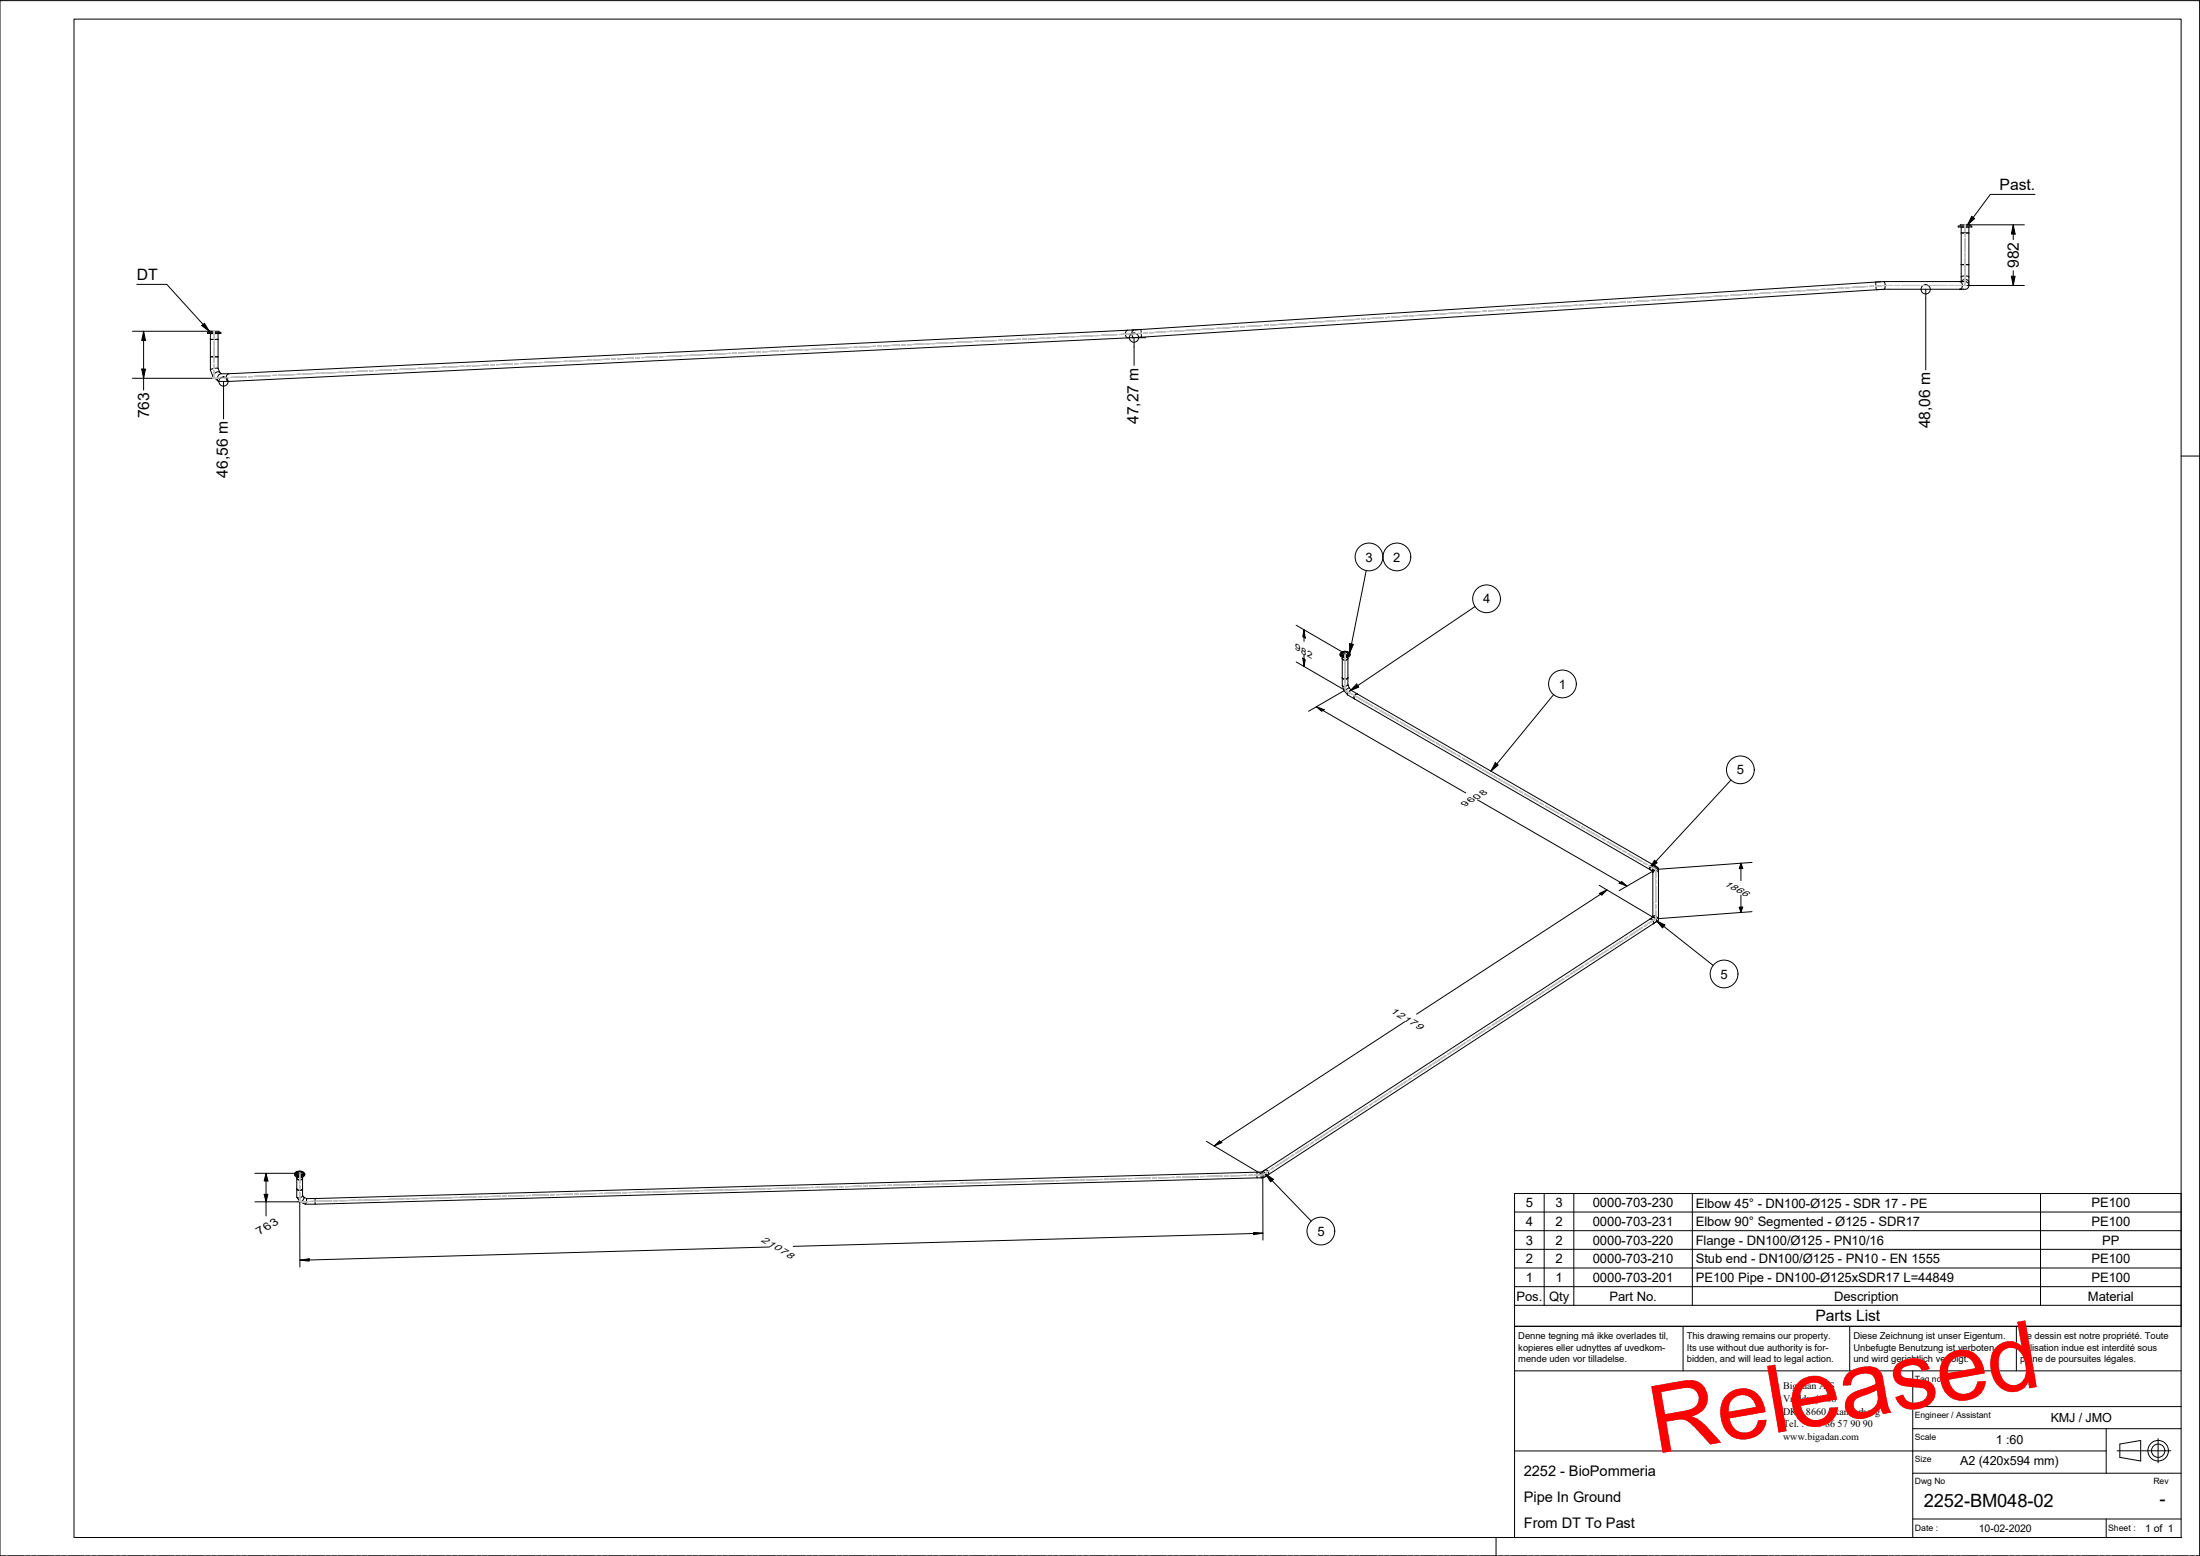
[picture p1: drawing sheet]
<svg xmlns="http://www.w3.org/2000/svg" width="594mm" height="420mm" viewBox="0 0 594 420" stroke-linecap="round" stroke-linejoin="round" font-family="sans-serif">
<!-- layer: 3D Sketch Geometry -->
<g fill="none" stroke="#c0c0c0" stroke-width=".27">
<path d="M465.1 79.9l-4.4 .3M466.7 79.8h-1.1M471.6 79.5l-4.3 .3M473.2 79.4h-1.1M478.2 79l-4.4 .3M479.8 79h-1.1M484.7 78.6l-4.4 .3M486.3 78.5l-1.1 .1M491.2 78.2l-4.3 .3M492.8 78.1h-1M497.8 77.8l-4.4 .3M499.4 77.7h-1.1"/>
<path d="M504.3 77.3l-4.4 .3M505.9 77.3h-1.1M511.1 77.1l-4.6 .1M511.7 77.1h1.2M513.5 77.1h4.9M519 77.1h1.2M520.9 77.1h4.8M526.4 77.1h1.2M530.6 75.3v1.8h-2.4M530.6 60.7v1.8M530.6 63v.9M530.6 64.3v3.7"/>
<path d="M530.6 68.5v.8M530.6 69.8v3.6M530.6 73.9v.9M57.8 89.5v2.1M57.8 92.1v1.1M57.8 93.7v4.2M57.8 98.5v1M105.7 99.9l-4.3 .2M107.4 99.8h-1.1M112.3 99.5l-4.4 .2M113.9 99.4l-1.1 .1M118.8 99.2l-4.3 .2"/>
<path d="M120.4 99.1l-1.1 .1M125.3 98.9l-4.3 .2M127 98.8l-1.1 .1M131.9 98.6l-4.4 .2M133.5 98.5l-1.1 .1M138.4 98.3l-4.3 .2M140 98.2l-1.1 .1M144.9 98l-4.3 .2M146.6 97.9h-1.1M151.5 97.6l-4.4 .2M153.1 97.5l-1.1 .1M158 97.3l-4.3 .2"/>
<path d="M159.6 97.2l-1.1 .1M164.5 97l-4.3 .2M166.2 96.9l-1.1 .1M171.1 96.7l-4.4 .2M172.7 96.6h-1.1M177.6 96.4l-4.3 .2M179.2 96.3l-1.1 .1M184.1 96.1l-4.3 .2M185.8 96h-1.1M190.7 95.7l-4.4 .2M192.3 95.6l-1.1 .1M197.2 95.4l-4.3 .2"/>
<path d="M198.8 95.3l-1.1 .1M203.8 95.1l-4.4 .2M205.4 95l-1.1 .1M210.3 94.8l-4.4 .2M211.9 94.7h-1.1M216.8 94.4l-4.4 .3M218.4 94.4h-1.1M223.4 94.1l-4.4 .3M225 94.1h-1.1M229.9 93.8l-4.4 .2M231.5 93.8h-1.1M236.4 93.5l-4.4 .2"/>
<path d="M238 93.4l-1.1 .1M243 93.2l-4.4 .2M244.6 93.1l-1.1 .1M249.5 92.9l-4.4 .2M251.1 92.8h-1.1M256 92.6l-4.4 .2M257.6 92.5h-1.1M262.6 92.2l-4.4 .3M264.2 92.2h-1.1M269.1 91.9l-4.4 .3M270.7 91.9h-1.1M275.6 91.6l-4.4 .2"/>
<path d="M277.2 91.5l-1.1 .1M282.2 91.3l-4.4 .2M283.8 91.2l-1.1 .1M288.7 91l-4.4 .2M290.3 90.9h-1.1M295.2 90.7l-4.4 .2M296.8 90.6h-1.1M301.8 90.3l-4.4 .3M303.4 90.3h-1.1M308.3 90l-4.4 .3M309.9 89.9l-1.1 .1M314.8 89.6l-4.4 .3"/>
<path d="M316.4 89.5h-1.1M321.4 89.2l-4.4 .3M323 89l-1.1 .1M327.9 88.7l-4.4 .3M329.5 88.6l-1.1 .1M334.4 88.3l-4.4 .3M336 88.2l-1.1 .1M341 87.9l-4.4 .3M342.6 87.8h-1.1M347.5 87.5l-4.4 .3M349.1 87.4h-1.1M354 87l-4.4 .3"/>
<path d="M355.6 87h-1.1M360.6 86.6l-4.4 .3M362.2 86.5l-1.1 .1M367.1 86.2l-4.4 .3M368.7 86.1h-1.1M373.6 85.8l-4.4 .3M375.2 85.7l-1.1 .1M380.2 85.3l-4.4 .3M381.8 85.3h-1.1M386.7 84.9l-4.4 .3M388.3 84.8l-1.1 .1M393.2 84.5l-4.3 .3"/>
<path d="M394.8 84.4l-1.1 .1M399.8 84.1l-4.4 .3M401.4 84l-1.1 .1M406.3 83.7l-4.4 .2M407.9 83.6l-1.1 .1M412.8 83.3l-4.3 .2M414.4 83.1l-1.1 .1M419.4 82.8l-4.4 .3M421 82.7l-1.1 .1M425.9 82.4l-4.4 .3M427.5 82.3l-1.1 .1M432.4 82l-4.3 .3"/>
<path d="M434 81.9l-1.1 .1M439 81.6l-4.4 .2M440.6 81.4l-1.1 .1M445.5 81.2l-4.4 .2M447.1 81l-1.1 .1M452 80.7l-4.3 .3M453.6 80.6l-1.1 .1M458.6 80.3l-4.4 .3M460.2 80.2l-1.1 .1M57.8 100v2.2l2.2-.1M61.6 102h-1.1M66.5 101.7l-4.3 .2"/>
<path d="M68.2 101.7h-1.1M73.1 101.4l-4.4 .2M74.7 101.3l-1.1 .1M79.6 101.1l-4.3 .2M81.2 101l-1.1 .1M86.1 100.8l-4.3 .2M87.8 100.7l-1.1 .1M92.7 100.5l-4.4 .2M94.3 100.4l-1.1 .1M99.2 100.2l-4.3 .2M100.8 100.1h-1.1M363.2 176.5v1.6"/>
<path d="M363.2 178.5v.9M363.2 179.8v3.2M363.2 184.7v1.7l1.9 1.1M363.2 183.5v.8M365.5 187.7l1 .6M366.9 188.5l3.8 2.2M371.1 190.9l1 .6M372.5 191.8l3.8 2.1M376.7 194.2l1 .5M378.1 195l3.7 2.1M382.3 197.4l.9 .6M383.7 198.2l3.7 2.2"/>
<path d="M387.9 200.6l.9 .6M389.3 201.4l3.7 2.2M393.5 203.8l.9 .6M394.9 204.7l3.7 2.1M399.1 207.1l.9 .5M400.5 207.9l3.7 2.2M404.7 210.3l.9 .6M406.1 211.1l3.7 2.2M410.3 213.5l.9 .6M411.6 214.3l3.8 2.2M415.9 216.8l.9 .5M417.3 217.6l3.7 2.1"/>
<path d="M421.5 220l.9 .5M422.9 220.8l3.7 2.2M427.1 223.2l.9 .6M428.5 224l3.7 2.2M432.6 226.4l1 .6M434 227.2l3.8 2.2M438.2 229.7l1 .5M439.6 230.5l3.8 2.1M443.8 232.9l1 .6M445.2 233.7l1.9 1.1v2.2M447.1 237.6v1.1M447.1 239.2v4.5"/>
<path d="M429 259.9l-.9 .6M432.9 257.3l-3.5 2.3M434.3 256.5l-.9 .5M438.2 253.9l-3.5 2.3M439.5 253l-.8 .6M443.5 250.4l-3.5 2.3M444.9 249.6l-.9 .5M447.1 245.9v2.2l-1.8 1.2M447.1 244.2v1.1M401.1 278l-3.5 2.4M402.4 277.2l-.9 .6M406.4 274.6l-3.5 2.3"/>
<path d="M407.8 273.7l-.9 .6M411.7 271.1l-3.5 2.3M413 270.3l-.8 .5M417 267.7l-3.5 2.3M418.3 266.8l-.9 .6M422.3 264.2l-3.5 2.3M423.7 263.4l-.9 .5M427.7 260.8l-3.6 2.3M369.3 298.8l-3.5 2.3M370.6 297.9l-.9 .6M374.6 295.4l-3.5 2.2M375.9 294.5l-.9 .6"/>
<path d="M379.9 291.9l-3.6 2.3M381.2 291l-.9 .6M385.2 288.4l-3.5 2.3M386.5 287.6l-.8 .6M390.5 285l-3.5 2.3M391.8 284.1l-.9 .6M395.8 281.5l-3.5 2.3M397.1 280.7l-.9 .5M80.9 316.8v2.6M245.6 319.9l-4.3 .1M247.3 319.9h-1.1M252.1 319.7l-4.3 .2"/>
<path d="M252.7 319.7h1M258.6 319.6l-4.3 .1M260.3 319.5h-1.1M265.1 319.4l-4.3 .1M266.7 319.3l-1 .1M271.7 319.2l-4.4 .1M273.3 319.2h-1.1M278.1 319l-4.3 .1M278.7 319h1.1M284.6 318.8l-4.3 .1M286.3 318.8h-1.1M291.1 318.6l-4.3 .2"/>
<path d="M292.8 318.6h-1.1M297.6 318.5l-4.3 .1M298.2 318.4h1.1M304.2 318.3l-4.4 .1M305.8 318.2l-1.1 .1M310.6 318.1l-4.3 .1M312.3 318.1h-1.1M317.2 317.9l-4.4 .2M317.7 317.9h1.1M323.6 317.8h-4.3M325.3 317.7h-1.1M330.2 317.5l-4.4 .2"/>
<path d="M331.8 317.5h-1.1M336.6 317.4l-4.3 .1M338.3 317.3l-1.1 .1M342.8 316.1l-1.8 1.1-2.2 .1M344.1 315.2l-.9 .6M348.1 312.6l-3.6 2.4M349.4 311.8l-.9 .5M353.4 309.2l-3.6 2.3M354.7 308.3l-.9 .6M358.7 305.7l-3.6 2.3M360 304.8l-.9 .6M364 302.3l-3.6 2.3"/>
<path d="M365.3 301.4l-.9 .6M80.9 320v1.3M80.9 321.9v2.6h2.2M84.7 324.4h-1M89.6 324.3l-4.3 .1M91.2 324.2l-1.1 .1M96.1 324.1l-4.3 .1M97.7 324.1h-1.1M102.6 323.9l-4.3 .2M103.1 323.9h1.1M109.1 323.7l-4.3 .1M110.7 323.7h-1.1"/>
<path d="M115.6 323.6l-4.3 .1M117.2 323.5l-1.1 .1M122.1 323.4l-4.3 .1M122.6 323.3h1.1M128.6 323.2l-4.4 .1M130.2 323.1l-1 .1M135.1 323l-4.3 .1M136.7 323h-1.1M141.6 322.8l-4.3 .2M143.2 322.8h-1M148.1 322.7h-4.3M149.7 322.6h-1.1"/>
<path d="M154.6 322.5l-4.3 .1M156.3 322.4l-1.1 .1M161.1 322.3l-4.3 .1M162.7 322.2l-1 .1M167.6 322.1l-4.3 .1M168.1 322.1h1.1M174.1 321.9l-4.3 .1M175.7 321.9h-1M180.6 321.7l-4.3 .2M182.2 321.7h-1.1M187.1 321.6l-4.3 .1M187.7 321.5h1"/>
<path d="M193.6 321.4l-4.3 .1M195.2 321.3l-1.1 .1M200.1 321.2l-4.3 .1M201.8 321.1l-1.1 .1M206.6 321l-4.3 .1M208.2 321h-1M213.1 320.8l-4.3 .1M213.7 320.8h1.1M219.6 320.6l-4.3 .2M221.2 320.6h-1M226.1 320.5l-4.3 .1M227.8 320.4l-1.1 .1"/>
<path d="M232.6 320.3l-4.3 .1M233.2 320.3h1.1M239.1 320.1l-4.3 .1M240.7 320l-1 .1"/>
</g>
<!-- layer: Visible -->
<g fill="none" stroke="#000" stroke-width=".27">
<path d="M508 76.1l-1.5 .1 .1 2 1.5-.1M508.1 78.1l-201.9 13.1M508.6 76l.2 .2 .3 .6-.1 .9-.3 .4M508.6 76l-202 13.1M508.6 76l22.3 .1a1.03 1.03 0 0 1 .8 1.1 1.03 1.03 0 0 1-1.1 .9h-22.5M528.8 61h3.7v.3h-3.7zM529.2 76l.3 .1 .4 .7-.1 .8-.6 .5M529.3 61v-.3h2.7v.3M529.6 61.3v14.7l.5-.4 .8-.1 .6 .3 .2 .4M529.6 74.8l.7-.3 1.2 .1 .2 .2M529.6 71.5h2.1M529.6 62.9h2.1"/>
<path d="M529.6 61.3h2.1M531.7 74.8v2.3M531.7 62.9v11.9M531.7 61.3v1.6M56 89.7h3.6v.3h-3.6zM56.5 89.7v-.2h2.6v.2M56.8 90v9.9M56.8 91.7h2.1M56.8 96.4h2.1M56.8 99.9l.7 1.8M58.9 90v1.7M58.9 99.5h-1.3l-.8 .4"/>
<path d="M58.9 91.7v7.8M58.9 99.5l.4 1M304.5 89.2l-.4 .2-.2 .9 .2 .7 .6 .2M304.7 91.2l-242.9 11.8M305.7 91.2h.1M305.7 91.2h.5M305.7 91.2h-1M305.9 89.1h.1M306 89.1l-.3 .3-.1 .8 .3 .8 .3 .2M306.3 89.1h-.3M306.6 89.1l-244.8 11.8M306.6 89.1l1.5-.2 .1 2.2h-1.5"/>
<path d="M59.8 100.9l-1-.5-.6 .2-.6 .7v.5l1.3 1.1M61.8 100.9l-.7 .6v.7l.2 .5 .5 .3M61.8 100.9l-2.4 .1-.6 .6-.1 .7a.6 .6 0 0 0 .6 .7h2.5M361.9 176.7l.2 .6 .9 .3 1.1-.1 .4-.4 .1-.4M362 176.2l.8-.3h1l.7 .5 .1 .3-.8 .7h-1.2l-.7-.4v-.5zM362.2 176.4h-.1l.2 .5 .6 .3 1.1-.2 .4-.6h-.2M362.4 176.1l.7-.2h.5l.5 .3 .1 .3-.4 .5h-.8l-.7-.3zM362.5 177.8l.4 .4 .8-.1 .3-.3M362.5 177.5v7.7l.9 .1 .6-.4M362.7 177.2l.2 .1zM362.7 176.2l.9-.1a.43 .43 0 0 1 .2 .7 .43 .43 0 0 1-.6 .1l-.4-.1a.31 .31 0 0 1-.3-.3 .31 .31 0 0 1 .2-.3zM363.5 177.2l.2 .1z"/>
<path d="M364 177.5v7.4M364.1 176.9h.3zM362.5 183l.4 .4h.6l.5-.4M362.5 185.2l.5 1.3M363 186.5l.9 1.1M364 184.8l.3 .9M364.3 185.7l-1.3 .8M364.3 185.7l.6 .8M364.9 186.4l-.4 .1-.4 .4-.2 .7 1.9 1.1M364.9 186.4l1.7 1M365.8 188.7l80.5 46.5-.8-.4 .1-.8 .5-.5 1.1 .4M366.6 187.4l-.5 .1-.3 .3v.9"/>
<path d="M366.6 187.4l81 46.8M446.3 235.7l.3-.5 .5-.2 .4 .2 .3 .5M446.3 235v12.7M447 234.2h.6l.2 .3v13.8M446.4 247.6l-.8 .6h.4l.4 .5v.8l.8-.5M446.4 247.6h.1M446.4 247.6l-105.5 68.8M447 247.5l.8 .4v.6l-106.6 69.5M79.6 317v.4l.3 .3 1 .3 1-.2 .4-.8M79.8 316.6l.6-.3h1l.6 .2 .3 .6-.6 .6-1.1 .1-1-.5v-.5zM80 316.7l-.2 .1h.2l.1 .5 .6 .3 1-.2 .3-.6-.1-.1M80.1 316.5l1-.2 .6 .2 .2 .4-.4 .4-.7 .1-.7-.3z"/>
<path d="M80.1 318.2l.6 .4h.6l.4-.4M80.1 317.8v5.4l.4 .3 .7-.1 .5-.5v-5.1M80.4 316.6h1a.43 .43 0 0 1 0 .6 .43 .43 0 0 1-.6 0l-.5-.2zM80.4 317.6l.2 .1zM81.2 317.6l.2 .1zM339.4 316.5l.1 1.6M339.5 318.1l-254.4 7.1M340.9 316.4l.8-.6 .8 .6 .1 .8-.9 .5M340.9 316.4l-255.8 7.2M341 316.6l.3 .9-.1 .5-1.7 .1M80.1 321l.6 .4h.6l.4-.4M81.7 322.8l.4 .7-.2 .5-.6 .5h-.3l-.8-1.2"/>
<path d="M82 323.3l.8 .3M82.5 325.2h2.6M82.8 323.6l-.3 1.6-1.4-.7M82.8 323.6h2.3M85.1 323.6v1.6"/>
<circle cx="362.2" cy="176.9" r=".1"/>
<circle cx="79.9" cy="317.3" r=".08"/>
<circle cx="81.9" cy="317.3" r=".1"/>
</g>
<!-- layer: Visible Narrow -->
<path d="M446.3 235l.3-.5 .5-.1 .4 .1 .3 .5M447.2 233.9l-.5 .1-.3 .4-.1 .8M447 247.2l-.6 .4 .3 .1 .5 .4v.9M340.5 316.7l.1 1.4M340.9 316.4h.4l.4 .5v.8" fill="none" stroke="#000" stroke-width=".27"/>
<!-- layer: Symbol -->
<g fill="none" stroke="#000" stroke-width=".27">
<path d="M532.4 58.4l.8 .6-1.9 1.7zM549.5 52.5h-12l-6.2 8.2M37 76.8h8l11.5 12.7M54.5 87.9l.7-.6 1.3 2.2zM368.9 154.1l-4.5 22.3M364.4 173.8l1.1 .2-1.1 2.4zM398.3 163.8l-33.7 22.7M366.4 184.7l.5 .8-2.3 1zM419.5 187.6l-16.9 20.6M403.8 206l.8 .6-2 1.6zM467.4 210.7l-22 23.8M446.8 232.3l.7 .7-2.1 1.5z"/>
<path d="M447.3 248.6l2.3 1.2-.7 .8zM447.3 248.6l15.3 12.1M341.8 317l2 1.4-.7 .8zM341.8 317l12.3 12.7M409 327.3h180M409 332.3h180M409 337.4h180M417 322.3v30.2M425 322.3v30.2M457 322.3v30.2M551 322.3v30.2M409 347.4h180v-25.1h-180v30.2"/>
<path d="M409 352.5v5.6h180v-5.6M409 342.4h180M589 347.4v5.1h-180"/>
<circle cx="369.7" cy="150.4" r="3.7"/>
<circle cx="377.2" cy="150.4" r="3.7"/>
<circle cx="401.4" cy="161.7" r="3.7"/>
<circle cx="421.9" cy="184.7" r="3.7"/>
<circle cx="470" cy="207.9" r="3.7"/>
<circle cx="465.6" cy="263" r="3.7"/>
<circle cx="356.7" cy="332.4" r="3.7"/>
</g>
<!-- layer: Border -->
<path d="M0 .2h594v420h-594zM20 5.2h569v410h-569zM589 123.1h5M404 415.2v5" fill="none" stroke="#000" stroke-width=".27"/>
<!-- layer: Title -->
<g fill="none" stroke="#000" stroke-width=".27">
<path d="M454.5 358.1v12.1M499.5 358.1v12.1M544.5 358.1v12.1M589 358.1h-180v57.1M409 370.2h180M516.5 379.8h72.5M516.5 370.2v45M409 391.8h159.7M516.5 397.8h72.5M516.5 385.8h72.5M568.7 385.8v12M571.7 391.8h14.5"/>
<path d="M572.4 389.9l5.7-.9v5.5l-5.7-1zM582.8 388.5v6.5M516.5 410.2h72.5M568.7 410.2v5"/>
<circle cx="582.8" cy="391.7" r="2.77"/>
<circle cx="582.8" cy="391.7" r="1.8"/>
</g>
<!-- layer: Symbol -->
<g fill="#000">
<path d="M532.4 58.4l.8 .6-1.9 1.7z" fill-rule="evenodd"/>
<path d="M54.5 87.9l.7-.6 1.3 2.2z" fill-rule="evenodd"/>
<path d="M364.4 173.8l1.1 .2-1.1 2.4z" fill-rule="evenodd"/>
<path d="M366.4 184.7l.5 .8-2.3 1z" fill-rule="evenodd"/>
<path d="M403.8 206l.8 .6-2 1.6z" fill-rule="evenodd"/>
<path d="M446.8 232.3l.7 .7-2.1 1.5z" fill-rule="evenodd"/>
<path d="M447.3 248.6l2.3 1.2-.7 .8z" fill-rule="evenodd"/>
<path d="M341.8 317l2 1.4-.7 .8z" fill-rule="evenodd"/>
</g>
<!-- layer: Work Plane -->
<g fill="none" stroke="#000" stroke-width=".27">
<path d="M0 420.2h.1M.5 420.2h1M2.1 420.2h4.3M6.9 420.2h1.1M8.6 420.2h1.1M10.2 420.2h4.3M15.1 420.2h1.1M16.7 420.2h1.1M18.3 420.2h4.3M23.2 420.2h1.1M24.8 420.2h1.1M26.5 420.2h4.3"/>
<path d="M31.3 420.2h1.1M32.9 420.2h1.1M34.5 420.2h4.4M39.4 420.2h1.1M41.1 420.2h1M42.7 420.2h4.3M47.5 420.2h1.1M49.1 420.2h1.1M50.8 420.2h4.3M55.7 420.2h1M57.3 420.2h1.1M58.9 420.2h4.3"/>
<path d="M63.8 420.2h1.1M65.4 420.2h1.1M67 420.2h4.4M71.9 420.2h1.1M73.5 420.2h1.1M75.1 420.2h4.4M80 420.2h1.1M81.6 420.2h1.1M83.3 420.2h4.3M88.1 420.2h1.1M89.7 420.2h1.1M91.4 420.2h4.3"/>
<path d="M96.3 420.2h1M97.9 420.2h1.1M99.5 420.2h4.3M104.4 420.2h1.1M106 420.2h1.1M107.6 420.2h4.3M112.5 420.2h1.1M114.1 420.2h1.1M115.7 420.2h4.4M120.6 420.2h1.1M122.2 420.2h1.1M123.9 420.2h4.3"/>
<path d="M128.7 420.2h1.1M130.3 420.2h1.1M132 420.2h4.3M136.8 420.2h1.1M138.5 420.2h1M140.1 420.2h4.3M144.9 420.2h1.1M146.6 420.2h1.1M148.2 420.2h4.3M153.1 420.2h1.1M154.7 420.2h1.1M156.3 420.2h4.4"/>
<path d="M161.2 420.2h1.1M162.8 420.2h1.1M164.4 420.2h4.4M169.3 420.2h1.1M170.9 420.2h1.1M172.6 420.2h4.3M177.4 420.2h1.1M179.1 420.2h1M180.7 420.2h4.3M185.5 420.2h1.1M187.2 420.2h1.1M188.8 420.2h4.3"/>
<path d="M193.7 420.2h1M195.3 420.2h1.1M196.9 420.2h4.4M201.8 420.2h1.1M203.4 420.2h1.1M205 420.2h4.3M209.9 420.2h1.1M211.5 420.2h1.1M213.1 420.2h4.4M218 420.2h1.1M219.6 420.2h1.1M221.3 420.2h4.3"/>
<path d="M226.1 420.2h1.1M227.8 420.2h1.1M229.4 420.2h4.3M234.3 420.2h1M235.9 420.2h1M237.5 420.2h4.4M242.4 420.2h1.1M244 420.2h1.1M245.6 420.2h4.3M250.5 420.2h1.1M252.1 420.2h1.1M253.7 420.2h4.4"/>
<path d="M258.6 420.2h1.1M260.2 420.2h1.1M261.9 420.2h4.3M266.7 420.2h1.1M268.4 420.2h1.1M270 420.2h4.3M274.8 420.2h1.1M276.5 420.2h1M278.1 420.2h4.3M283 420.2h1.1M284.6 420.2h1.1M286.2 420.2h4.3"/>
<path d="M291.1 420.2h1M292.7 420.2h1.1M294.3 420.2h4.4M299.2 420.2h1.1M300.8 420.2h1.1M302.4 420.2h4.4M307.3 420.2h1.1M308.9 420.2h1.1M310.6 420.2h4.3M315.4 420.2h1.1M317 420.2h1.1M318.7 420.2h4.3"/>
<path d="M323.6 420.2h1M325.2 420.2h1.1M326.8 420.2h4.3M331.7 420.2h1M333.3 420.2h1.1M334.9 420.2h4.4M339.8 420.2h1.1M341.4 420.2h1.1M343 420.2h4.3M347.9 420.2h1.1M349.5 420.2h1.1M351.2 420.2h4.3"/>
<path d="M356 420.2h1.1M357.6 420.2h1.1M359.3 420.2h4.3M364.2 420.2h1M365.8 420.2h1.1M367.4 420.2h4.3M372.2 420.2h1.1M373.9 420.2h1M375.5 420.2h4.3M380.4 420.2h1.1M382 420.2h1.1M383.6 420.2h4.3"/>
<path d="M388.5 420.2h1.1M390.1 420.2h1.1M391.8 420.2h4.3M396.6 420.2h1.1M398.2 420.2h1.1M399.8 420.2h4.4M404.7 420.2h1.1M406.4 420.2h1M408 420.2h4.3M412.8 420.2h1.1M414.5 420.2h1M416.1 420.2h4.3"/>
<path d="M421 420.2h1.1M422.6 420.2h1.1M424.2 420.2h4.3M429.1 420.2h1M430.7 420.2h1.1M432.3 420.2h4.4M437.2 420.2h1.1M438.8 420.2h1.1M440.4 420.2h4.4M445.3 420.2h1.1M447 420.2h1M448.6 420.2h4.3"/>
<path d="M453.4 420.2h1.1M455 420.2h1.1M456.7 420.2h4.3M461.6 420.2h1M463.2 420.2h1.1M464.8 420.2h4.3M469.7 420.2h1M471.3 420.2h1.1M472.9 420.2h4.4M477.8 420.2h1.1M479.4 420.2h1.1M481 420.2h4.4"/>
<path d="M485.9 420.2h1.1M487.5 420.2h1.1M489.2 420.2h4.3M494 420.2h1.1M495.6 420.2h1.1M497.3 420.2h4.3M502.2 420.2h1M503.8 420.2h1.1M505.4 420.2h4.3M510.2 420.2h1.1M511.9 420.2h1.1M513.5 420.2h4.3"/>
<path d="M518.4 420.2h1.1M520 420.2h1.1M521.6 420.2h4.3M526.5 420.2h1.1M528.1 420.2h1.1M529.8 420.2h4.3M534.6 420.2h1.1M536.2 420.2h1.1M537.8 420.2h4.4M542.7 420.2h1.1M544.4 420.2h1M546 420.2h4.3"/>
<path d="M550.8 420.2h1.1M552.5 420.2h1.1M554.1 420.2h4.3M559 420.2h1M560.6 420.2h1.1M562.2 420.2h4.3M567.1 420.2h1.1M568.7 420.2h1.1M570.3 420.2h4.4M575.2 420.2h1.1M576.8 420.2h1.1M578.4 420.2h4.4"/>
<path d="M583.3 420.2h1.1M585 420.2h1M586.6 420.2h4.3M591.4 420.2h1.1M593 420.2h1.1"/>
</g>
<!-- layer: Dimension -->
<g fill="none" stroke="#000" stroke-width=".27">
<path d="M520 78.1v21.8M531.2 77.1h15.5M531.2 60.7h15.5M543.1 74.6h1.1l-.6 2.5zM543.6 60.7l.6 2.5h-1.1zM543.6 60.7v4M543.6 73.1v4M35.8 89.5h21.5M38.3 99.7h1l-.5 2.5zM38.8 89.5l.5 2.4h-1zM38.8 89.5v15.8M306.2 91.2v7.5"/>
<path d="M306.7 91.2h2.7M35.8 102.2h21.5M60.4 103v10.1M350 168.8l13.2 7.7-.4 .2M350 178.7l13.2 7.7-9.8 5.7M351.8 177.7l.7 .4-.4 1.9zM352.1 170.1l.4 2.2-.7-.4zM352.1 170.1v3.1M352.1 176.8v3.2M355.5 190.8l2.1 .8-.7 .5zM355.5 190.8l40.3 23.3M399 216l40.3 23.3"/>
<path d="M431.8 239.1l14.9 8.8M437.2 238.5l.7-.5 1.4 1.3zM446.7 235l-9.5 5.5M470.1 233.1l.5 1.4-1 .1zM470.1 233.1v4.7M473.1 232.9l-25.5 1.8M431.8 241.3l2.2-1-1.4 1.4zM434 240.3l-51.5 33.6M469.6 245l1-.1-.5 1.5zM470.1 241.7v4.7M473.1 246.2l-25.5 1.9M379.3 275.9l-51.4 33.6"/>
<path d="M68.8 316.8h12.1v.3M71.8 316.8l.5 2.1h-1zM71.8 316.8v11.5M325.8 308.2l14.8 8.8M327.9 309.5l1.4-1.4 .7 .4zM341 317.5v17.4M68.8 324.5h12.1l.1 17.6M71.3 322.5h1l-.5 2zM207.8 336.7l-126.8 3.6M338.5 332.8l2.5 .2-2.5 .4zM341 333l-126.8 3.5M81 340.3l2.5-.4v.6z"/>
<circle cx="520" cy="78.1" r="1.25"/>
<circle cx="306.2" cy="91.2" r="1.25"/>
<circle cx="60.3" cy="103" r="1.25"/>
</g>
<g fill="#000">
<path d="M543.1 74.6h1.1l-.6 2.5z" fill-rule="evenodd"/>
<path d="M543.6 60.7l.6 2.5h-1.1z" fill-rule="evenodd"/>
<path d="M38.3 99.7h1l-.5 2.5z" fill-rule="evenodd"/>
<path d="M38.8 89.5l.5 2.4h-1z" fill-rule="evenodd"/>
<path d="M351.8 177.7l.7 .4-.4 1.9z" fill-rule="evenodd"/>
<path d="M352.1 170.1l.4 2.2-.7-.4z" fill-rule="evenodd"/>
<path d="M355.5 190.8l2.1 .8-.7 .5z" fill-rule="evenodd"/>
<path d="M437.2 238.5l.7-.5 1.4 1.3z" fill-rule="evenodd"/>
<path d="M470.1 233.1l.5 1.4-1 .1z" fill-rule="evenodd"/>
<path d="M431.8 241.3l2.2-1-1.4 1.4z" fill-rule="evenodd"/>
<path d="M469.6 245l1-.1-.5 1.5z" fill-rule="evenodd"/>
<path d="M71.8 316.8l.5 2.1h-1z" fill-rule="evenodd"/>
<path d="M327.9 309.5l1.4-1.4 .7 .4z" fill-rule="evenodd"/>
<path d="M71.3 322.5h1l-.5 2z" fill-rule="evenodd"/>
<path d="M81 340.3l2.5-.4v.6z" fill-rule="evenodd"/>
<path d="M338.5 332.8l2.5 .2-2.5 .4z" fill-rule="evenodd"/>
</g>
<text font-size="25.5" fill="#f00" x="447" y="392.7" transform="rotate(-10 447 392.7)">Released</text>
<g font-size="5">
<text x="519.5" y="406.9">2252-BM048-02</text>
<text x="583.2" y="406.4">-</text>
</g>
<g font-size="4.2">
<text x="540" y="51.4">Past.</text>
<text x="37" y="75.6">DT</text>
<text x="545.1" y="72.4" transform="rotate(-90 545.1 72.4)">982</text>
<text x="40.3" y="113" transform="rotate(-90 40.3 113)">763</text>
<text x="307.4" y="114.5" transform="rotate(-90 307.4 114.5)">47,27 m</text>
<text x="521.2" y="115.7" transform="rotate(-90 521.2 115.7)">48,06 m</text>
<text x="61.6" y="128.9" transform="rotate(-90 61.6 128.9)">46,56 m</text>
<text x="490.3" y="356.8">Parts List</text>
</g>
<g font-size="3.9">
<text x="411.5" y="398.7">2252 - BioPommeria</text>
<text x="411.5" y="405.6">Pipe In Ground</text>
<text x="411.5" y="412.7">From DT To Past</text>
</g>
<g font-size="3.5">
<text x="368.7" y="151.6">3</text>
<text x="376.2" y="151.6">2</text>
<text x="400.5" y="162.9">4</text>
<text x="420.9" y="185.9">1</text>
<text x="469" y="209.1">5</text>
<text x="464.6" y="264.2">5</text>
<text x="412" y="326">5</text>
<text x="420" y="326.1">3</text>
<text x="430.1" y="326.1">0000-703-230</text>
<text x="457.9" y="326.1">Elbow 45° - DN100-Ø125 - SDR 17 - PE</text>
<text x="564.8" y="326.1">PE100</text>
<text x="355.7" y="333.6">5</text>
<text x="412" y="331">4</text>
<text x="420" y="331.1">2</text>
<text x="430.1" y="331.1">0000-703-231</text>
<text x="457.9" y="331.1">Elbow 90° Segmented - Ø125 - SDR17</text>
<text x="564.8" y="331.1">PE100</text>
<text x="412" y="336.1">3</text>
<text x="412" y="341.1">2</text>
<text x="420" y="336.1">2</text>
<text x="420" y="341.1">2</text>
<text x="430.1" y="336.1">0000-703-220</text>
<text x="430.1" y="341.1">0000-703-210</text>
<text x="457.9" y="336.2">Flange - DN100/Ø125 - PN10/16</text>
<text x="457.9" y="341.2">Stub end - DN100/Ø125 - PN10 - EN 1555</text>
<text x="564.8" y="341.1">PE100</text>
<text x="567.7" y="336.1">PP</text>
<text x="412" y="346.2">1</text>
<text x="420" y="346.2">1</text>
<text x="430.1" y="346.2">0000-703-201</text>
<text x="457.9" y="346.2">PE100 Pipe - DN100-Ø125xSDR17 L=44849</text>
<text x="564.8" y="346.2">PE100</text>
<text x="409.5" y="351.2">Pos.</text>
<text x="418.3" y="351.2">Qty</text>
<text x="434.6" y="351.2">Part No.</text>
<text x="495.3" y="351.2">Description</text>
<text x="563.8" y="351.2">Material</text>
</g>
<g font-size="3.4">
<text x="538.9" y="390">1 :60</text>
<text x="553.8" y="384">KMJ / JMO</text>
<text x="529.3" y="395.6">A2 (420x594 mm)</text>
</g>
<g font-size="3">
<text x="70.1" y="333.5" transform="rotate(-30 70.1 333.5)">7</text>
<text x="72" y="332.4" transform="rotate(-30 72 332.4)">6</text>
<text x="73.9" y="331.3" transform="rotate(-30 73.9 331.3)">3</text>
</g>
<g font-size="2.8">
<text x="534.4" y="413.6">10-02-2020</text>
<text x="579.2" y="413.6">1 of 1</text>
</g>
<g font-size="2.7">
<text x="481.5" y="375.2">Bigadan A/S</text>
<text x="481.5" y="378.6">Vroldvej168</text>
<text x="481.5" y="382">DK - 8660 Skanderborg</text>
<text x="481.5" y="385.4">Tel. : +45</text>
<text x="481.5" y="388.8">www.bigadan.com</text>
<text x="492.8" y="385.4">86</text>
<text x="496.2" y="385.4">57</text>
<text x="499.7" y="385.4">90</text>
<text x="503" y="385.4">90</text>
</g>
<g font-size="2.6">
<text x="465.5" y="238.8" transform="rotate(30 465.5 238.8)">1866</text>
<text x="375.3" y="273.4" transform="rotate(30 375.3 273.4)">1</text>
<text x="377" y="274.4" transform="rotate(30 377 274.4)">2</text>
<text x="380.4" y="276.3" transform="rotate(30 380.4 276.3)">7</text>
<text x="205.4" y="335.2" transform="rotate(30 205.4 335.2)">2</text>
<text x="207.1" y="336.2" transform="rotate(30 207.1 336.2)">1</text>
<text x="210.4" y="338.1" transform="rotate(30 210.4 338.1)">7</text>
</g>
<g font-size="2.5">
<text x="378.7" y="275.3" transform="rotate(30 378.7 275.3)">1</text>
<text x="382" y="277.3" transform="rotate(30 382 277.3)">9</text>
<text x="208.7" y="337.1" transform="rotate(30 208.7 337.1)">0</text>
<text x="212.1" y="339" transform="rotate(30 212.1 339)">8</text>
<text x="410" y="364.7">kopieres eller udnyttes af uvedkom-</text>
<text x="410" y="361.7">Denne tegning må ikke overlades til,</text>
<text x="455.5" y="361.7">This drawing remains our property.</text>
<text x="455.5" y="364.7">Its use without due authority is for-</text>
<text x="500.5" y="364.7">Unbefugte Benutzung ist verboten</text>
<text x="500.5" y="361.7">Diese Zeichnung ist unser Eigentum.</text>
<text x="545.5" y="364.7">utilisation indue est interdité sous</text>
<text x="545.5" y="361.7">Ce dessin est notre propriété. Toute</text>
<text x="410" y="367.9">mende uden vor tilladelse.</text>
<text x="455.5" y="367.9">bidden, and will lead to legal action.</text>
<text x="500.5" y="367.9">und wird gerichtlich verfolgt.</text>
<text x="545.5" y="367.9">peine de poursuites légales.</text>
</g>
<g font-size="2.4">
<text x="349.6" y="175.3" transform="rotate(30 349.6 175.3)">9</text>
<text x="351.3" y="176.2" transform="rotate(30 351.3 176.2)">8</text>
<text x="352.9" y="177.2" transform="rotate(30 352.9 177.2)">2</text>
<text x="398.8" y="215.9" transform="rotate(-30 398.8 215.9)">0</text>
<text x="400.5" y="214.9" transform="rotate(-30 400.5 214.9)">8</text>
<text x="395.6" y="217.8" transform="rotate(-30 395.6 217.8)">9</text>
<text x="397.2" y="216.8" transform="rotate(-30 397.2 216.8)">6</text>
<text x="517.1" y="413.5">Date :</text>
<text x="569.3" y="413.5">Sheet :</text>
</g>
<g font-size="2.3">
<text x="517.1" y="373.2">Tag no.</text>
<text x="517.1" y="382.8">Engineer / Assistant</text>
<text x="517.1" y="388.8">Scale</text>
<text x="517.1" y="394.8">Size</text>
<text x="517.1" y="400.8">Dwg No</text>
<text x="581.5" y="400.8">Rev</text>
</g>
</svg>
